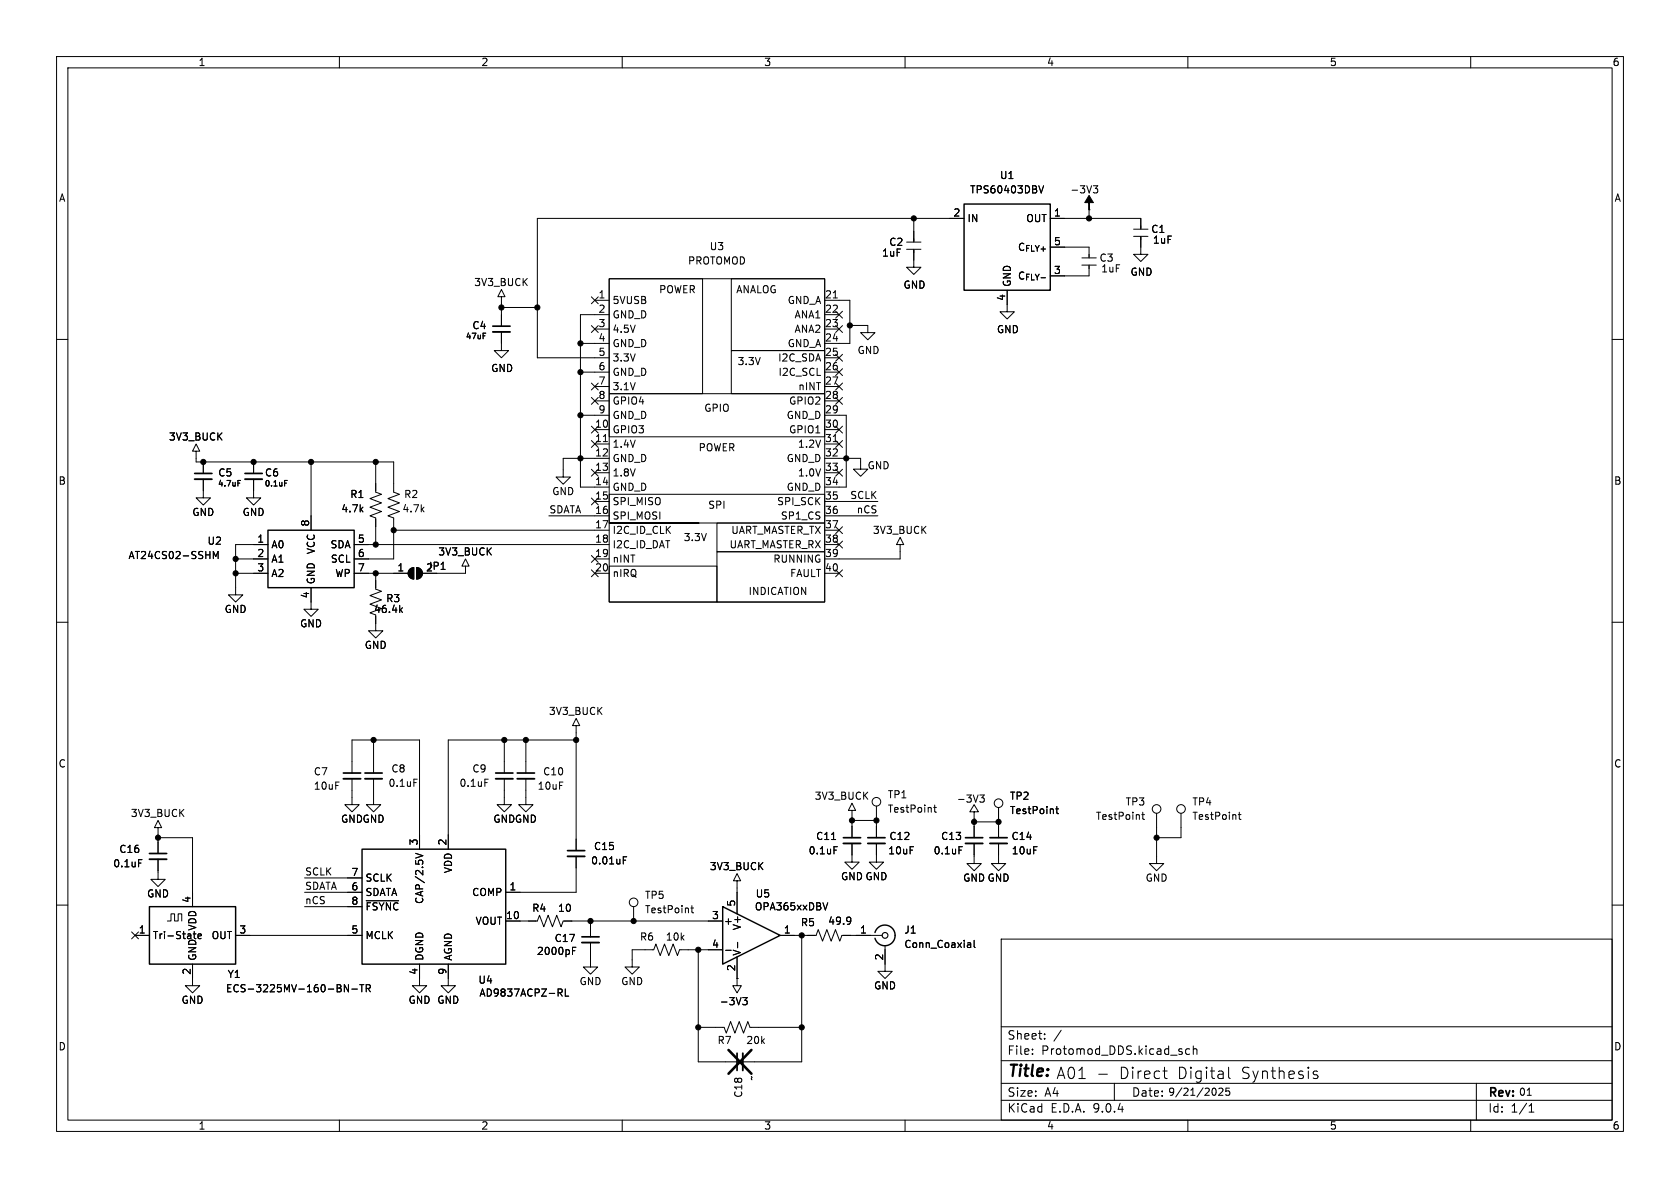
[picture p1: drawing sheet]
<svg xmlns="http://www.w3.org/2000/svg" width="297mm" height="210mm" viewBox="0 0 297 210" stroke-linecap="round" stroke-linejoin="round" font-family="sans-serif">
<g fill="none" stroke="#000" stroke-width=".18">
<path d="M10 10h277v190h-277zM12 12h273v186h-273zM60 10v2M110 10v2M160 10v2M210 10v2M260 10v2M161.5 38.6v4.2M170.4 38.6h-75.4v24.6h12.7M183.6 32.8l.5 1.3 .4-1.3M185.7 38.6h16v1.9M192.5 37.1h.1"/>
<path d="M192.5 37.1v1.5M193.3 32.8h.8l-.5 .5 .4 .1v.6l-.2 .1-.5-.1M88.6 52.5h.7l-.7-1.3-.6 1.3h.6v5.2M88.6 58.7v3.3h1.3l-1.3 1.2-1.2-1.2h1.2M88.6 54.4h6.4M104.5 57.6l1.3 1.2M104.5 52.5l1.3 1.2M105.2 53.1h2.5M105.2 58.2h2.5M105.8 57.6l-1.3 1.2M105.8 52.5l-1.3 1.2M107.7 49.3h16.5v20.3h-16.5z"/>
<path d="M107.7 49.3h38.1v57.1h-38.1zM107.7 55.6h-5.1v30.5h5.1M129.3 49.3h16.5v12.7h-16.5zM145.8 53.1h4.4v7.6h-4.4M145.8 55.6h2.5M145.8 58.2h2.5M147.3 52.7h.7M147.7 55l1.2 1.2M147.7 57.6l1.2 1.2M148.9 55l-1.2 1.2M148.9 57.6l-1.2 1.2M150.2 57.5h3.2v1.3h1.3l-1.3 1.3-1.3-1.3h1.3"/>
<path d="M160.3 42.8h2.5M160.3 44.1h2.5M161.5 44.1v3.1h1.3l-1.3 1.3-1.2-1.3h1.2M178.1 51.3v3.8h1.2l-1.2 1.3-1.3-1.3h1.3M185.7 43.7h6.8v1.9M191.3 45.6h2.5M191.3 46.9h2.5M192.5 46.9v1.9h-6.8M200.4 40.5h2.5M200.4 41.8h2.5M201.7 41.8v3.2h1.2l-1.2 1.2-1.3-1.2h1.3M10 60h2"/>
<path d="M34.7 79.8h.6l-.6-1.3-.7 1.3h.7v1.9h34.9v5.3l1 .4-2 .7 2 .8-2 .8 2 .7-2 .8 1 .4v7.2h-7M102.6 60.7h5.1M102.6 65.8h5.1M102.6 73.4h5.1M104.5 67.7l1.3 1.2M104.5 77.9l1.3 1.2M104.5 70.3l1.3 1.2M104.5 75.3l1.3 1.3M105.2 68.3h2.5M105.2 70.9h2.5M105.2 75.9h2.5M105.2 78.5h2.5"/>
<path d="M105.8 67.7l-1.3 1.2M105.8 77.9l-1.3 1.2M105.8 70.3l-1.3 1.2M105.8 75.3l-1.3 1.3M106.7 78.1h.7M107.7 69.6h38.1v7.6h-38.1zM129.3 62h16.5v7.6h-16.5zM145.8 63.2h2.5M145.8 65.8h2.5M145.8 68.3h2.5M145.8 70.9h2.5M145.8 73.4h3.8v12.7h-3.8"/>
<path d="M145.8 75.9h2.5M145.8 78.5h2.5M147.3 78.1h.7M147.7 62.6l1.2 1.3M147.7 77.9l1.2 1.2M147.7 75.3l1.2 1.3M147.7 70.3l1.2 1.2M147.7 65.2l1.2 1.2M147.7 67.7l1.2 1.2M148.9 62.6l-1.2 1.3M148.9 77.9l-1.2 1.2M148.9 75.3l-1.2 1.3"/>
<path d="M148.9 70.3l-1.2 1.2M148.9 65.2l-1.2 1.2M148.9 67.7l-1.2 1.2M285 60h2M35.9 84.7v3.3h1.3l-1.3 1.3-1.2-1.3h1.2M35.9 81.7v2M37.7 98.8v-1.3l.4 .9 .5-.9v1.3M41.7 98.8h5.7M42.1 84.9h.4M44.8 84.7v3.3h1.3l-1.3 1.3-1.2-1.3h1.2M44.8 81.7v2M47.4 96.3h-5.7v8.9h1.2l-1.2 1.2-1.3-1.2h1.3"/>
<path d="M50.3 84.9h.5M55 81.7v12M62.6 96.3h45.1M66.4 81.7v5.3l1 .4-2 .7 2 .8-2 .8 2 .7-2 .8 1 .4v4.7M69.6 93.7h38.1M97 91.2h10.7M104.5 98.2l1.3 1.2M104.5 88l1.3 1.3M104.5 83l1.3 1.2M105.2 98.8h2.5M105.2 83.6h2.5M105.2 88.6h2.5"/>
<path d="M105.8 98.2l-1.3 1.2M105.8 88l-1.3 1.3M105.8 83l-1.3 1.2M107.7 87.4h38.1v5.1h-38.1zM107.7 81h-8.1v3.3h1.2l-1.2 1.3-1.3-1.3h1.3M107.7 92.5h15.9zM126.7 92.5h19.1v5h-19.1zM126.7 97.5h19.1v8.9h-19.1zM145.8 81h6.3v1.9h1.3l-1.3 1.3-1.2-1.3h1.2M145.8 96.3h2.5M145.8 83.6h2.5M145.8 88.6h9.4"/>
<path d="M145.8 91.2h9.4M145.8 93.7h2.5M147.7 95.7l1.2 1.2M147.7 83l1.2 1.2M147.7 93.1l1.2 1.2M148.9 95.7l-1.2 1.2M148.9 83l-1.2 1.2M148.9 93.1l-1.2 1.2M159.1 96.3h.7l-.7-1.3-.6 1.3h.6v2.5h-13.3M10 110h2M41.7 101.3h5.7M55 103.9v3.8h1.3l-1.3 1.3-1.3-1.3h1.3"/>
<path d="M62.6 101.3h9.5M66.4 101.3v2.8l1 .4-2 .8 2 .7-2 .8 2 .8-2 .7 1 .4M66.4 109v2.5h1.3l-1.3 1.3-1.2-1.3h1.2M70.8 107.8l.3 .5M71.1 107.4l-.4 .5M72.4 100.6l.8-.3v2.1a1.01 1.01 0 0 1-1-.7 1.01 1.01 0 0 1 .2-1.1zM73.7 100.3a1.02 1.02 0 0 1 1 1 1.02 1.02 0 0 1-1 1.1zM82.3 100.1h.6l-.6-1.3-.6 1.3h.6v1.2h-7.6M104.5 100.7l1.3 1.3M105.2 101.3h2.5M105.8 100.7l-1.3 1.3M107.7 100.1h19v6.3h-19z"/>
<path d="M145.8 101.3h2.5M147.7 100.7l1.2 1.3M148.9 100.7l-1.2 1.3M285 110h2M62.2 137.7v4.5h1.3l-1.3 1.3-1.2-1.3h1.2M62.2 136.7v-5.9h12v19.3M66 137.7v4.5h1.3l-1.3 1.3-1.2-1.3h1.2M66 130.8v5.9M73.2 137.7h.6M85.7 137.7h.6M89.2 137.7v4.5h-1.3l1.3 1.3 1.2-1.3h-1.2M89.2 130.8v5.9"/>
<path d="M93 137.7v4.5h-1.3l1.3 1.3 1.2-1.3h-1.2M93 130.8v5.9M101.9 128.3h-.7l.7-1.3 .6 1.3h-.6v22.1M101.9 130.8h-22.7v19.3M24.5 152h.6M27.9 151.9v3.5h-1.2l1.2 1.3 1.3-1.3h-1.3M27.9 146.3h-.6l.6-1.3 .7 1.3h-.7v4.6M27.9 148.1h6.1v12.2M53.8 155.2h10.2M53.8 157.7h10.2M64.7 159.2h5.8M73.5 150.8l1.2 .5-1.2 .4"/>
<path d="M101.9 151.4v6.3h-12.5M110.2 152.1h.4M110.2 151.5h.6M130.3 155.7h-.6l.6-1.3 .6 1.3h-.6v5.8M146.3 159.6l-.4 1.3M147 148.4h.7M147.4 149.7h.6M150.6 143.3h-.6l.6-1.3 .7 1.3h-.7v4.8M150.6 149.1v3.3h-1.2l1.2 1.3 1.3-1.3h-1.3M150.6 145h4.3M154.9 149.1v3.3h-1.2l1.2 1.3 1.3-1.3h-1.3M154.9 142.5v5.6"/>
<path d="M165.1 142.7h.4M165.2 142.3v1.1l.3 .2M169.5 149.7h.6M172.2 143.5h-.8l.8-1.3 .8 1.3h-.8v1.3M172.2 144.8h.1M172.2 149.1v3.6h-1.3l1.3 1.2 1.3-1.2h-1.3M172.2 144.8v3.3M172.2 145.3h4.3M173.2 140.5h.8l-.4 .5 .3 .1v.6l-.1 .1-.5-.1M176.5 149.1v3.6h-1.2l1.2 1.2 1.3-1.2h-1.3M176.5 142.7v5.4M186.6 143h.5"/>
<path d="M186.8 142.6v1.1l.3 .1M201.8 144h.5M202 143.6v1.1l.3 .2M204.5 143.8v8.9h-1.3l1.3 1.2 1.2-1.2h-1.2M208.8 143.8v4.3h-4.3M218.9 144h.5M219.1 143.6v1.1l.3 .2M10 160h2M23.3 164.7l1.2 1.3M23.9 165.4h2.5M24.5 164.7l-1.2 1.3M29.6 162.8h.6v-1.3h.7v1.3h.6v-1.3h.6v1.3"/>
<path d="M34 170.4v3.8h-1.2l1.2 1.3 1.3-1.3h-1.3M34.3 164.7v1.1M35.1 165.1l-.1 .7M35.4 165.1l.2 .3-.6 .1M35.6 165.9h-.2M41.7 165.4h22.3M53.8 160.3h10.2M61.6 174.1v1.2l-.7-1.2v1.2M62.2 174.8h1M63.6 174.1h.7M64 174.1v1.2M64.7 174.7h.7l.1-.2-.1-.3-.7-.1v1.2"/>
<path d="M65 174.7l.5 .6M74.2 170.4v3.8h-1.3l1.3 1.3 1.2-1.3h-1.2M79.2 170.4v3.8h-1.2l1.2 1.3 1.3-1.3h-1.3M89.4 162.8h5.6l.4-1 .7 2 .8-2 .8 2 .7-2 .8 2 .4-1h28.2M99 175.5l.4 .6M99.2 174.8l.2 .3-.1 .3-.1 .1M99.9 174.8v1.3h.6M101.2 168.1h.4M101.2 167.5h.6M104.4 166.6v4.3h-1.3l1.3 1.3 1.3-1.3h-1.3M104.4 162.8v2.8M112 160.3v2.5"/>
<path d="M122.1 160.5h.5M122.3 160.1v1.1l.3 .2M123.4 167.9v19.8h6.9M127.8 167.9h-7.7l-.3 1-.8-2-.8 2-.7-2-.8 2-.7-2-.4 1h-3.8v3h-1.3l1.3 1.3 1.2-1.3h-1.2M128.3 168h1M130.3 173v1.2h-.8l.8 1.3 .8-1.3h-.8M130.3 173h.1M130.3 169.2v3.8M130.4 166.6v.9M131.3 176.3h.8l-.4 .5 .3 .2v.5l-.1 .1h-.5M137.9 165.4h6.4l.4-1.1 .7 2.1 .8-2.1 .7 2.1 .8-2.1 .8 2.1 .3-1h7.2M141.7 165.4v22.3h-10.4"/>
<path d="M150.3 162.2a1.07 1.07 0 0 1-.1 1.1M150.4 162.7l-.1 .1M156.5 167.1v4.6h-1.3l1.3 1.3 1.2-1.3h-1.2M171.2 166.7h.2l.2 .1v.7M171.6 167.4l-.4 .1M171.6 167h-.4M172.2 166.2v1.1l.2 .2M177 166h108v32h-108zM285 160h2M60 198v2M110 198v2M123.4 181.6h4.6l.4 1 .8-2 .7 2 .8-2 .7 2 .8-2 .4 1h9.1"/>
<path d="M160 198v2M177 194.5h108M177 191.5h108M177 187.5h108M177 181.5h108M182.5 186.3v.1M182.5 185.5v.1M184.7 183.6v.1M184.7 182.8v.1M187.6 182.1l-1.3 2M194.2 189.9h1.6M197 191.5v3"/>
<path d="M205.6 189.3h.7M206 190.6l.3 .1M210 198v2M210.3 185.5l-.4-.1-.3 .3v.4l.1 .2h.6M211 185.5l.2-.1 .3 .1 .1 .9M211 184.9v1.5M214.9 192.5l.1 .6-.2 .5M216.1 192.5v.4l-.7 .7h.8M217.2 188.7v1.7l.3 .3M217.4 192.4h-.7v.6l.2-.2 .4 .1 .1 .2v.4l-.2 .1-.5-.1M232.4 189.3l.5 .1M232.4 190l.5 .1 .1 .3-.3 .3h-.4"/>
<path d="M260 198v2M261 191.5v6.5M270 193.6h.7M270.3 196.6h.9M270.3 195.5l.4-.4v1.5"/>
<circle cx="112" cy="159.5" r=".76"/>
<circle cx="154.9" cy="141.7" r=".76"/>
<circle cx="176.5" cy="142" r=".76"/>
<circle cx="204.5" cy="143" r=".76"/>
<circle cx="208.8" cy="143" r=".76"/>
</g>
<path d="M170.4 36.1h15.3v15.2h-15.3zM47.4 93.7h15.2v10.2h-15.2zM64 150.1h25.4v20.3h-25.4zM26.4 160.3h15.3v10.1h-15.3zM127.8 160.3l10.1 5.1-10.1 5zM154.7 164.8a1.81 1.81 0 0 1 2.8-.9 1.81 1.81 0 0 1 0 2.9 1.81 1.81 0 0 1-2.8-.9" fill="none" stroke="#000" stroke-width=".25"/>
<g fill="none" stroke="#000" stroke-width=".3">
<path d="M87.1 57.7h3.1M34.4 83.7h3.1M43.3 83.7h3.1M60.7 136.7h3.1M64.5 136.7h3.1M87.6 136.7h3.1M91.4 136.7h3.1M26.4 150.9h3.1M100.3 150.4h3.1M149.1 148.1h3M153.4 148.1h3.1M170.7 148.1h3"/>
<path d="M175 148.1h3.1M102.9 165.6h3M130.3 186.2v3"/>
</g>
<g fill="none" stroke="#000" stroke-width=".33">
<path d="M87.1 58.7h3.1M34.4 84.7h3.1M43.3 84.7h3.1M60.7 137.7h3.1M64.5 137.7h3.1M87.6 137.7h3.1M91.4 137.7h3.1M26.4 151.9h3.1M100.3 151.4h3.1M149.1 149.1h3M153.4 149.1h3.1M170.7 149.1h3"/>
<path d="M175 149.1h3.1M102.9 166.6h3M131.3 186.2v3"/>
</g>
<g fill="#000" stroke="#000" stroke-width=".18">
<path d="M192.5 34.5l.8 1.3h-.8v1.3v-1.3h-.7zM72.4 100.6l.8-.3v2.1a1.01 1.01 0 0 1-1-.7 1.01 1.01 0 0 1 .2-1.1zM73.7 100.3a1.02 1.02 0 0 1 1 1 1.02 1.02 0 0 1-1 1.1z"/>
<circle cx="161.5" cy="38.6" r=".46"/>
<circle cx="192.5" cy="38.6" r=".46"/>
<circle cx="88.6" cy="54.4" r=".46"/>
<circle cx="95" cy="54.4" r=".46"/>
<circle cx="150.2" cy="57.5" r=".46"/>
<circle cx="102.6" cy="60.7" r=".46"/>
<circle cx="102.6" cy="65.8" r=".46"/>
<circle cx="102.6" cy="73.4" r=".46"/>
<circle cx="35.9" cy="81.7" r=".46"/>
<circle cx="41.7" cy="98.8" r=".46"/>
<circle cx="44.8" cy="81.7" r=".46"/>
<circle cx="55" cy="81.7" r=".46"/>
<circle cx="66.4" cy="96.3" r=".46"/>
<circle cx="66.4" cy="81.7" r=".46"/>
<circle cx="69.6" cy="93.7" r=".46"/>
<circle cx="102.6" cy="81" r=".46"/>
<circle cx="149.6" cy="81" r=".46"/>
<circle cx="41.7" cy="101.3" r=".46"/>
<circle cx="66.4" cy="101.3" r=".46"/>
<circle cx="66" cy="130.8" r=".46"/>
<circle cx="89.2" cy="130.8" r=".46"/>
<circle cx="93" cy="130.8" r=".46"/>
<circle cx="101.9" cy="130.8" r=".46"/>
<circle cx="27.9" cy="148.1" r=".46"/>
<circle cx="150.6" cy="145" r=".46"/>
<circle cx="154.9" cy="145" r=".46"/>
<circle cx="172.2" cy="145.3" r=".46"/>
<circle cx="176.5" cy="145.3" r=".46"/>
<circle cx="204.5" cy="148.1" r=".46"/>
<circle cx="104.4" cy="162.8" r=".46"/>
<circle cx="112" cy="162.8" r=".46"/>
<circle cx="123.4" cy="167.9" r=".46"/>
<circle cx="141.7" cy="165.4" r=".46"/>
<circle cx="123.4" cy="181.6" r=".46"/>
<circle cx="141.7" cy="181.6" r=".46"/>
</g>
<path d="M128.8 185.6l4 4.2M132.8 185.6l-4 4.2" fill="none" stroke="#000" stroke-width=".46"/>
<circle cx="156.5" cy="165.4" r=".51" fill="none" stroke="#000" stroke-width=".2"/>
<g font-size="2.8">
<text x="178" y="190.9">Title:</text>
<text x="186.7" y="191">A01</text>
<text x="197.9" y="191">Direct</text>
<text x="208.2" y="191">Digital</text>
<text x="219.5" y="191">Synthesis</text>
</g>
<g font-size="2.1">
<text x="178" y="184">Sheet:</text>
<text x="178" y="186.7">File:</text>
<text x="184.1" y="186.7">Protomod_DDS.kicad_sch</text>
<text x="178" y="196.9">KiCad</text>
<text x="178" y="194.1">Size:</text>
<text x="184.7" y="194.1">A4</text>
<text x="185.7" y="196.9">E.D.A.</text>
<text x="193.3" y="196.9">9.0.4</text>
<text x="200" y="194.1">Date:</text>
<text x="263" y="194.3">Rev:</text>
<text x="263" y="196.9">Id:</text>
<text x="267.1" y="196.9">1/1</text>
</g>
<g font-size="1.8">
<text x="35" y="11.9">1</text>
<text x="85" y="11.9">2</text>
<text x="135" y="11.9">3</text>
<text x="185" y="11.9">4</text>
<text x="235" y="11.9">5</text>
<text x="285" y="11.9">6</text>
<text x="10.3" y="35.9">A</text>
<text x="171.4" y="34.4">TPS60403DBV</text>
<text x="176.7" y="31.9">U1</text>
<text x="189.1" y="34.4">-3V3</text>
<text x="285.3" y="35.9">A</text>
<text x="168.5" y="38.4">2</text>
<text x="170.9" y="39.5">IN</text>
<text x="181.3" y="39.5">OUT</text>
<text x="186.2" y="38.4">1</text>
<text x="203.4" y="41.4">C1</text>
<text x="121.5" y="47">PROTOMOD</text>
<text x="125.4" y="44.4">U3</text>
<text x="155.8" y="45.6">1uF</text>
<text x="157.1" y="43.7">C2</text>
<text x="179.8" y="44.6">C_{FLY+}</text>
<text x="186.2" y="43.4">5</text>
<text x="194.3" y="46.5">C3</text>
<text x="203.7" y="43.3">1uF</text>
<text x="83.7" y="50.8">3V3_BUCK</text>
<text x="105.7" y="52.8">1</text>
<text x="108.2" y="53.9">5VUSB</text>
<text x="116.4" y="52">POWER</text>
<text x="130.1" y="52">ANALOG</text>
<text x="139.2" y="53.9">GND_A</text>
<text x="145.8" y="52.8">21</text>
<text x="159.6" y="51.2">GND</text>
<text x="177.8" y="53.3" transform="rotate(-90 177.8 53.3)">4</text>
<text x="178.9" y="50.8" transform="rotate(-90 178.9 50.8)">GND</text>
<text x="179.8" y="49.6">C_{FLY-}</text>
<text x="186.2" y="48.5">3</text>
<text x="194.6" y="48.4">1uF</text>
<text x="199.8" y="48.9">GND</text>
<text x="83.4" y="58.4">C4</text>
<text x="105.7" y="55.4">2</text>
<text x="105.7" y="57.9">3</text>
<text x="108.2" y="56.5">GND_D</text>
<text x="108.2" y="59">4.5V</text>
<text x="140.4" y="56.5">ANA1</text>
<text x="140.4" y="59">ANA2</text>
<text x="145.8" y="55.4">22</text>
<text x="145.8" y="57.9">23</text>
<text x="176.1" y="59.1">GND</text>
<text x="86.7" y="66">GND</text>
<text x="105.7" y="60.5">4</text>
<text x="105.7" y="63">5</text>
<text x="105.7" y="65.5">6</text>
<text x="108.2" y="61.6">GND_D</text>
<text x="108.2" y="64.1">3.3V</text>
<text x="130.3" y="64.7">3.3V</text>
<text x="137.5" y="64.1">I2C_SDA</text>
<text x="139.2" y="61.6">GND_A</text>
<text x="145.8" y="60.5">24</text>
<text x="145.8" y="63">25</text>
<text x="145.8" y="65.5">26</text>
<text x="151.5" y="62.8">GND</text>
<text x="105.7" y="68.1">7</text>
<text x="105.7" y="70.6">8</text>
<text x="108.2" y="66.6">GND_D</text>
<text x="108.2" y="69.2">3.1V</text>
<text x="108.2" y="71.7">GPIO4</text>
<text x="137.5" y="66.6">I2C_SCL</text>
<text x="139.4" y="71.7">GPIO2</text>
<text x="141" y="69.2">nINT</text>
<text x="145.8" y="68.1">27</text>
<text x="145.8" y="70.6">28</text>
<text x="105.1" y="75.7">10</text>
<text x="105.7" y="73.2">9</text>
<text x="108.2" y="74.3">GND_D</text>
<text x="108.2" y="76.8">GPIO3</text>
<text x="124.4" y="73">GPIO</text>
<text x="139" y="74.3">GND_D</text>
<text x="139.4" y="76.8">GPIO1</text>
<text x="145.8" y="73.2">29</text>
<text x="145.8" y="75.7">30</text>
<text x="29.8" y="78.1">3V3_BUCK</text>
<text x="105.1" y="78.2">11</text>
<text x="105.1" y="80.8">12</text>
<text x="105.1" y="83.3">13</text>
<text x="108.2" y="79.3">1.4V</text>
<text x="108.2" y="81.9">GND_D</text>
<text x="123.4" y="80">POWER</text>
<text x="139" y="81.9">GND_D</text>
<text x="141" y="79.3">1.2V</text>
<text x="145.8" y="78.2">31</text>
<text x="145.8" y="80.8">32</text>
<text x="145.8" y="83.3">33</text>
<text x="153.3" y="83.2">GND</text>
<text x="10.3" y="85.9">B</text>
<text x="38.5" y="84.4">C5</text>
<text x="46.7" y="84.4">C6</text>
<text x="61.8" y="88.2">R1</text>
<text x="71.3" y="88.2">R2</text>
<text x="97.5" y="87.7">GND</text>
<text x="105.1" y="85.9">14</text>
<text x="105.1" y="88.4">15</text>
<text x="108.2" y="84.4">1.8V</text>
<text x="108.2" y="87">GND_D</text>
<text x="108.2" y="89.5">SPI_MISO</text>
<text x="137.3" y="89.5">SPI_SCK</text>
<text x="139" y="87">GND_D</text>
<text x="141" y="84.4">1.0V</text>
<text x="145.8" y="85.9">34</text>
<text x="145.8" y="88.4">35</text>
<text x="150.2" y="88.3">SCLK</text>
<text x="285.3" y="85.9">B</text>
<text x="33.9" y="91.4">GND</text>
<text x="42.8" y="91.4">GND</text>
<text x="54.7" y="93.2" transform="rotate(-90 54.7 93.2)">8</text>
<text x="60.3" y="90.8">4.7k</text>
<text x="71" y="90.8">4.7k</text>
<text x="97" y="90.8">SDATA</text>
<text x="105.1" y="90.9">16</text>
<text x="105.1" y="93.5">17</text>
<text x="108.2" y="92">SPI_MOSI</text>
<text x="108.2" y="94.6">I2C_ID_CLK</text>
<text x="120.8" y="95.9">3.3V</text>
<text x="125.1" y="90.1">SPI</text>
<text x="129.2" y="94.6">UART_MASTER_TX</text>
<text x="137.9" y="92">SP1_CS</text>
<text x="145.8" y="90.9">36</text>
<text x="145.8" y="93.5">37</text>
<text x="151.4" y="90.8">nCS</text>
<text x="154.2" y="94.6">3V3_BUCK</text>
<text x="22.6" y="99">AT24CS02-SSHM</text>
<text x="36.6" y="96.5">U2</text>
<text x="45.4" y="96">1</text>
<text x="45.4" y="98.6">2</text>
<text x="45.4" y="101.1">3</text>
<text x="47.9" y="97.1">A0</text>
<text x="47.9" y="99.7">A1</text>
<text x="55.9" y="98.1" transform="rotate(-90 55.9 98.1)">VCC</text>
<text x="58.3" y="97.1">SDA</text>
<text x="58.4" y="99.7">SCL</text>
<text x="63.2" y="96">5</text>
<text x="63.2" y="98.6">6</text>
<text x="63.2" y="101.1">7</text>
<text x="70.2" y="101.1">1</text>
<text x="75.2" y="101.1">2</text>
<text x="75.4" y="100.9">JP1</text>
<text x="77.4" y="98.4">3V3_BUCK</text>
<text x="105.1" y="96">18</text>
<text x="105.1" y="98.6">19</text>
<text x="105.1" y="101.1">20</text>
<text x="108.2" y="97.1">I2C_ID_DAT</text>
<text x="108.2" y="99.7">nINT</text>
<text x="128.9" y="97.1">UART_MASTER_RX</text>
<text x="136.6" y="99.7">RUNNING</text>
<text x="145.8" y="96">38</text>
<text x="145.8" y="98.6">39</text>
<text x="145.8" y="101.1">40</text>
<text x="47.9" y="102.2">A2</text>
<text x="54.7" y="105.9" transform="rotate(-90 54.7 105.9)">4</text>
<text x="55.9" y="103.4" transform="rotate(-90 55.9 103.4)">GND</text>
<text x="59.2" y="102.2">WP</text>
<text x="68.2" y="106.7">R3</text>
<text x="108.2" y="102.2">nIRQ</text>
<text x="132.2" y="105.4">INDICATION</text>
<text x="139.6" y="102.2">FAULT</text>
<text x="39.6" y="108.6">GND</text>
<text x="53" y="111.1">GND</text>
<text x="66" y="108.6">46.4k</text>
<text x="64.4" y="114.9">GND</text>
<text x="96.9" y="126.6">3V3_BUCK</text>
<text x="10.3" y="135.9">C</text>
<text x="55.4" y="137.3">C7</text>
<text x="69.1" y="136.8">C8</text>
<text x="83.4" y="136.8">C9</text>
<text x="95.9" y="137.3">C10</text>
<text x="285.3" y="135.9">C</text>
<text x="55.4" y="139.8">10uF</text>
<text x="68.6" y="139.3">0.1uF</text>
<text x="81.1" y="139.3">0.1uF</text>
<text x="95" y="139.8">10uF</text>
<text x="143.9" y="141.6">3V3_BUCK</text>
<text x="156.9" y="141.3">TP1</text>
<text x="156.9" y="143.9">TestPoint</text>
<text x="169.1" y="142.1">-3V3</text>
<text x="178.4" y="141.6">TP2</text>
<text x="198.9" y="142.6">TP3</text>
<text x="210.7" y="142.6">TP4</text>
<text x="23" y="144.6">3V3_BUCK</text>
<text x="60.2" y="145.6">GNDGND</text>
<text x="73.9" y="149.6" transform="rotate(-90 73.9 149.6)">3</text>
<text x="79" y="149.6" transform="rotate(-90 79 149.6)">2</text>
<text x="87.1" y="145.6">GNDGND</text>
<text x="144.2" y="148.7">C11</text>
<text x="157.1" y="148.7">C12</text>
<text x="166.3" y="148.7">C13</text>
<text x="178.4" y="144.1">TestPoint</text>
<text x="178.7" y="148.7">C14</text>
<text x="193.6" y="145.1">TestPoint</text>
<text x="210.7" y="145.1">TestPoint</text>
<text x="19.9" y="153.5">0.1uF</text>
<text x="21" y="151">C16</text>
<text x="53.8" y="154.8">SCLK</text>
<text x="62" y="154.9">7</text>
<text x="80.1" y="154.5" transform="rotate(-90 80.1 154.5)">VDD</text>
<text x="104.4" y="153">0.01uF</text>
<text x="104.9" y="150.5">C15</text>
<text x="125.4" y="154">3V3_BUCK</text>
<text x="142.9" y="151.2">0.1uF</text>
<text x="148.6" y="155.8">GND GND</text>
<text x="156.9" y="151.2">10uF</text>
<text x="165" y="151.2">0.1uF</text>
<text x="178.8" y="151.2">10uF</text>
<text x="25.9" y="158.9">GND</text>
<text x="33.8" y="159.7" transform="rotate(-90 33.8 159.7)">4</text>
<text x="53.8" y="159.9">nCS</text>
<text x="53.8" y="157.4">SDATA</text>
<text x="62" y="157.5">6</text>
<text x="62" y="160">8</text>
<text x="64.5" y="156.1">SCLK</text>
<text x="64.5" y="158.6">SDATA</text>
<text x="64.5" y="161.1">~{FSYNC}</text>
<text x="75" y="159.9" transform="rotate(-90 75 159.9)">CAP/2.5V</text>
<text x="83.4" y="158.6">COMP</text>
<text x="90" y="157.5">1</text>
<text x="94" y="161.4">R4</text>
<text x="98.6" y="161.4">10</text>
<text x="113.9" y="159.1">TP5</text>
<text x="113.9" y="161.6">TestPoint</text>
<text x="130" y="160.3" transform="rotate(-90 130 160.3)">5</text>
<text x="133.4" y="161.1">OPA365xxDBV</text>
<text x="133.5" y="158.9">U5</text>
<text x="170.2" y="156.1">GND GND</text>
<text x="202.4" y="156.1">GND</text>
<text x="24.4" y="165.1">1</text>
<text x="26.9" y="166.2">Tri-State</text>
<text x="34.9" y="164.6" transform="rotate(-90 34.9 164.6)">VDD</text>
<text x="37.3" y="166.2">OUT</text>
<text x="42.2" y="165.1">3</text>
<text x="62" y="165.1">5</text>
<text x="64.5" y="166.2">MCLK</text>
<text x="84" y="163.7">VOUT</text>
<text x="89.4" y="162.6">10</text>
<text x="98" y="166.7">C17</text>
<text x="113" y="166.5">R6</text>
<text x="117.6" y="166.5">10k</text>
<text x="125.8" y="162.6">3</text>
<text x="125.8" y="167.6">4</text>
<text x="127.9" y="163.7">+</text>
<text x="131.2" y="164.5" transform="rotate(-90 131.2 164.5)">V+</text>
<text x="138.5" y="165.1">1</text>
<text x="141.5" y="163.9">R5</text>
<text x="146.3" y="163.7">49.9</text>
<text x="151.9" y="165.1">1</text>
<text x="159.8" y="165.2">J1</text>
<text x="159.8" y="167.8">Conn_Coaxial</text>
<text x="33.8" y="172.4" transform="rotate(-90 33.8 172.4)">2</text>
<text x="34.9" y="169.9" transform="rotate(-90 34.9 169.9)">GND</text>
<text x="40.2" y="173.1">Y1</text>
<text x="73.9" y="172.4" transform="rotate(-90 73.9 172.4)">4</text>
<text x="75" y="169.9" transform="rotate(-90 75 169.9)">DGND</text>
<text x="79" y="172.4" transform="rotate(-90 79 172.4)">9</text>
<text x="80.1" y="169.9" transform="rotate(-90 80.1 169.9)">AGND</text>
<text x="94.8" y="169">2000pF</text>
<text x="130" y="171.8" transform="rotate(-90 130 171.8)">2</text>
<text x="131.2" y="169" transform="rotate(-90 131.2 169)">V-</text>
<text x="156.2" y="169.9" transform="rotate(-90 156.2 169.9)">2</text>
<text x="32" y="177.6">GND</text>
<text x="39.8" y="175.6">ECS-3225MV-160-BN-TR</text>
<text x="72.1" y="177.6">GND GND</text>
<text x="84.5" y="174.1">U4</text>
<text x="84.7" y="176.4">AD9837ACPZ-RL</text>
<text x="102.4" y="174.3">GND</text>
<text x="109.7" y="174.3">GND</text>
<text x="127.2" y="177.9">-3V3</text>
<text x="154.4" y="175.1">GND</text>
<text x="10.3" y="185.9">D</text>
<text x="126.8" y="184.8">R7</text>
<text x="131.8" y="184.8">20k</text>
<text x="285.3" y="185.9">D</text>
<text x="133.7" y="191.1" transform="rotate(-90 133.7 191.1)">~</text>
<text x="131.4" y="194.1" transform="rotate(-90 131.4 194.1)">C18</text>
<text x="206.4" y="193.9">9/21/2025</text>
<text x="268.4" y="193.9">01</text>
<text x="35" y="199.9">1</text>
<text x="85" y="199.9">2</text>
<text x="135" y="199.9">3</text>
<text x="185" y="199.9">4</text>
<text x="235" y="199.9">5</text>
<text x="285" y="199.9">6</text>
</g>
<g font-size="1.4">
<text x="82.3" y="60.2">47uF</text>
<text x="38.4" y="86.2">4.7uF</text>
<text x="46.7" y="86.2">0.1uF</text>
</g>
</svg>
